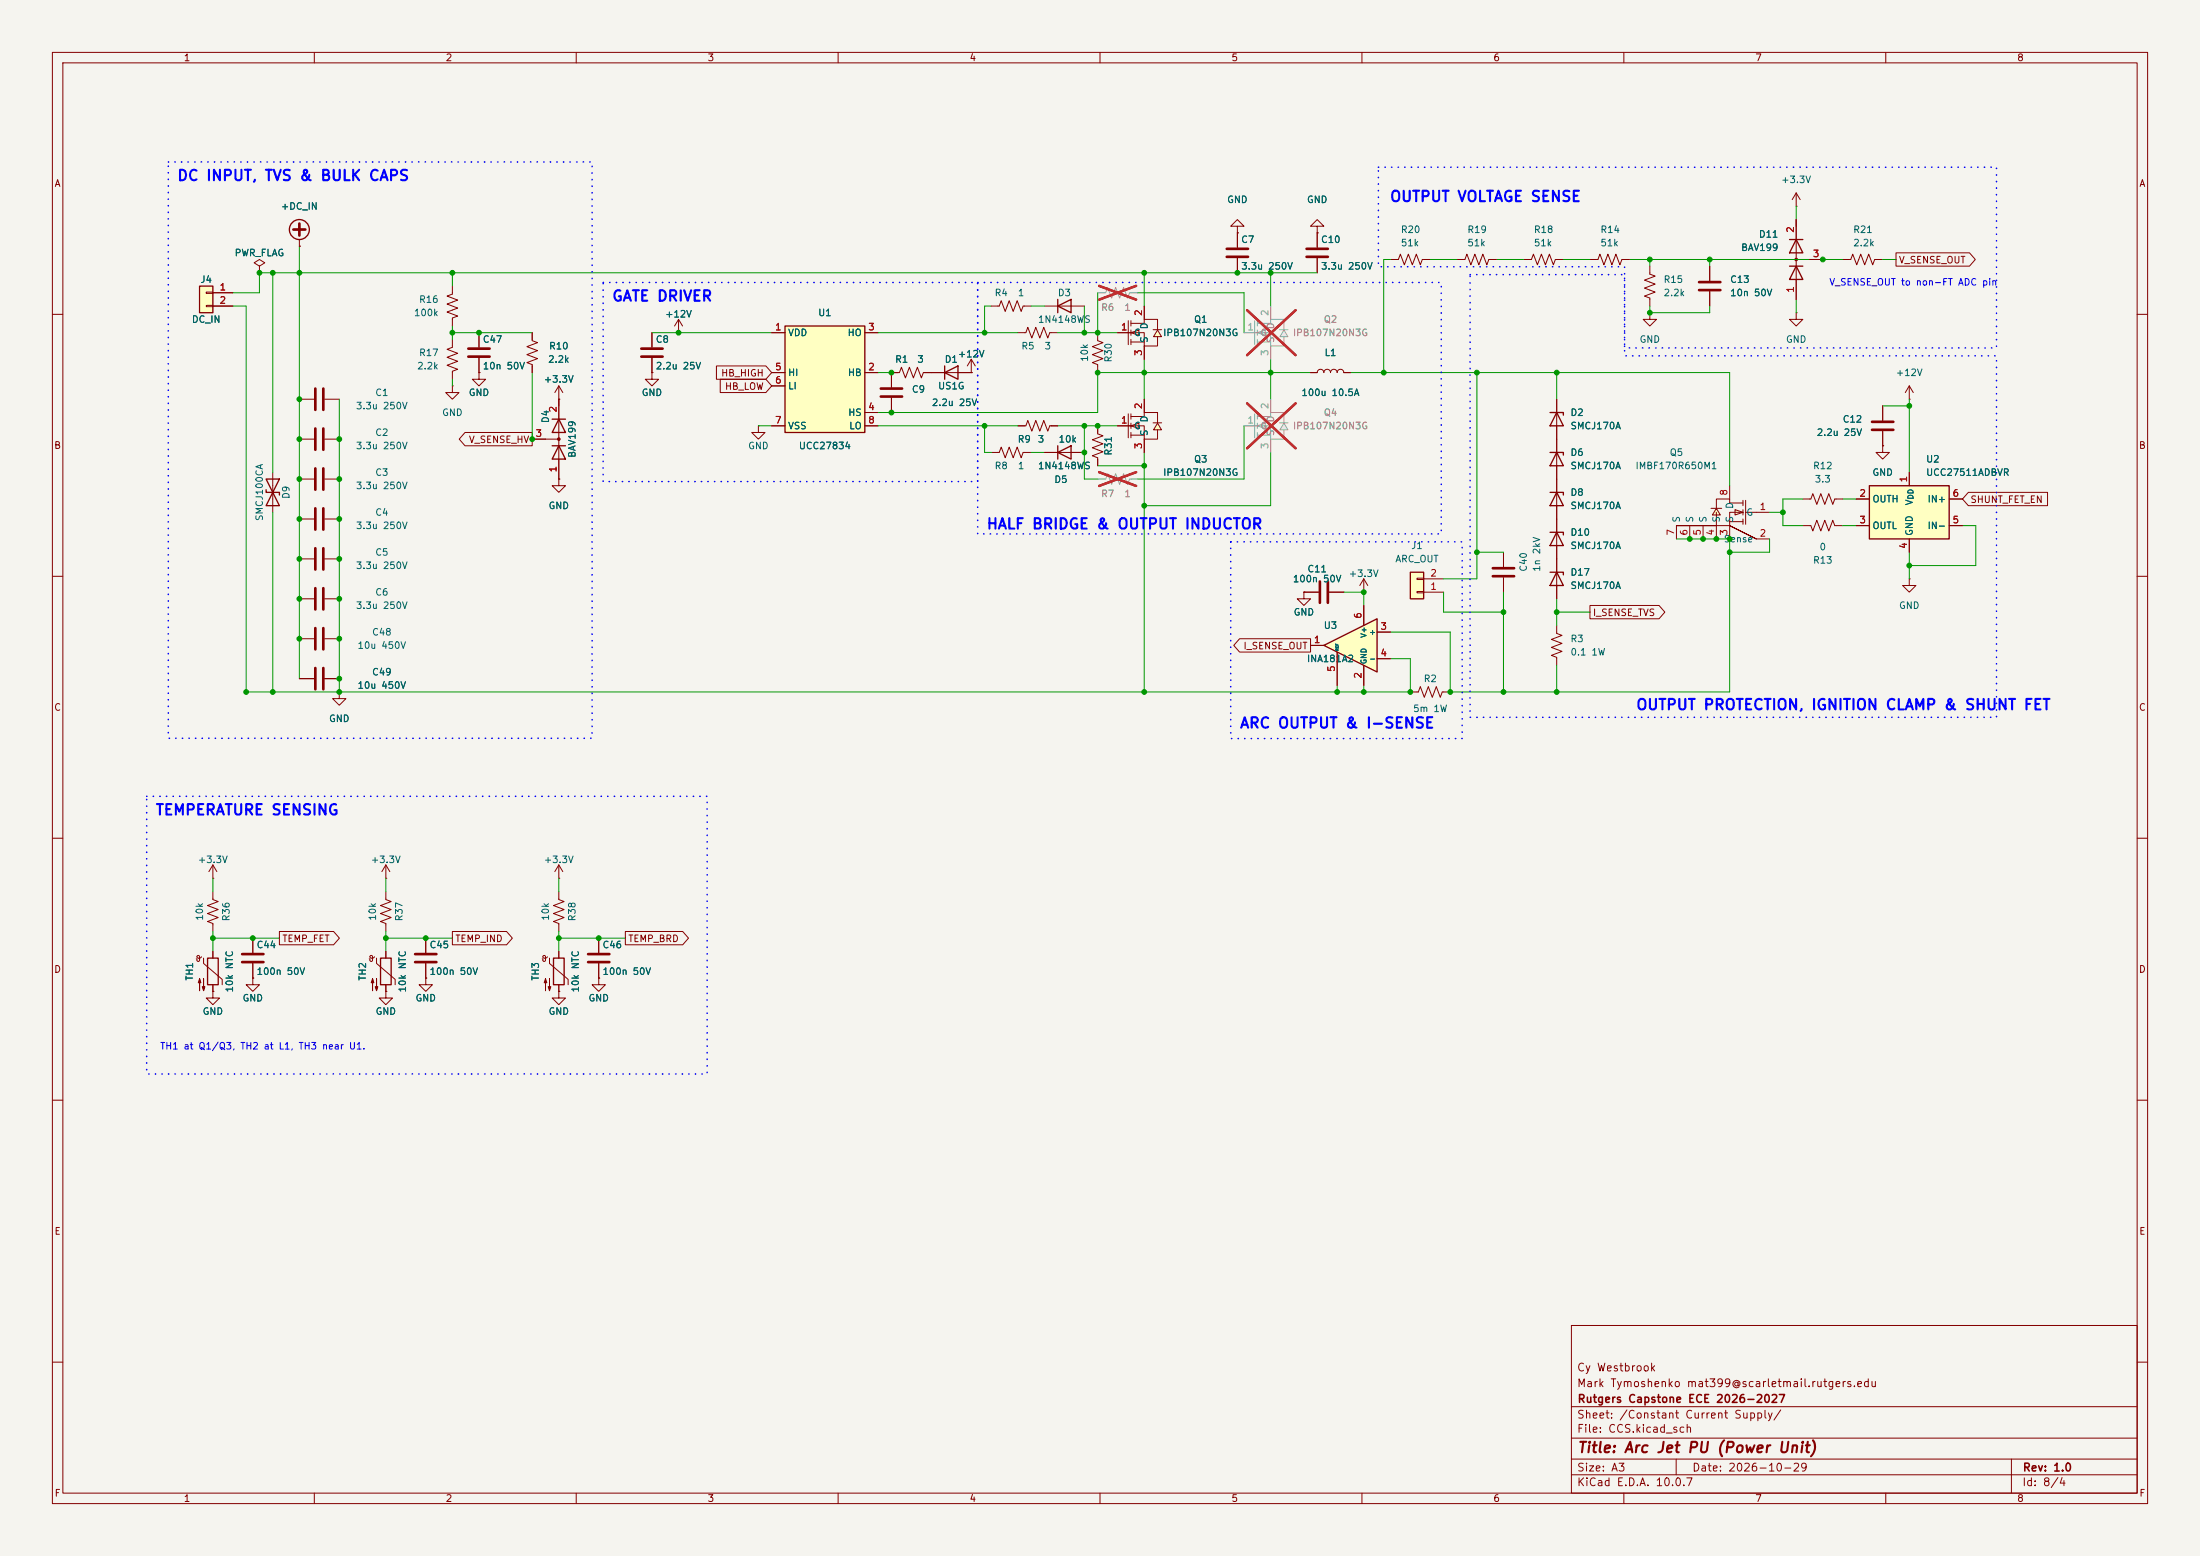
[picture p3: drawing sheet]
<svg xmlns="http://www.w3.org/2000/svg" width="420mm" height="297mm" viewBox="0 0 420 297" stroke-linecap="round" stroke-linejoin="round" font-family="sans-serif">
<path d="M0 0h420v297h-420z" fill="#f5f4ef" stroke="#f5f4ef" stroke-width=".19"/>
<g fill="none" stroke="#840000" stroke-width=".19">
<path d="M10 10h400v277h-400zM12 12h396v273h-396zM60 10v2M110 10v2M160 10v2M210 10v2M260 10v2M310 10v2M360 10v2M303.5 49.5h1.6l.3-1 .8 2 .8-2 .7 2 .8-2 .7 2 .4-1h1.5M315 59.7v1.3h-1.3l1.3 1.2 1.2-1.2h-1.2M315 59.7h.1"/>
<path d="M342.9 59.7v1.3h1.3l-1.3 1.2-1.3-1.2h1.3M342.9 59.7h.1M351.8 49.5h1.5l.4-1 .8 2 .7-2 .8 2 .7-2 .8 2 .4-1h1.5M10 60h2M170.2 71.1h1.5l.4-1 .7 2 .8-2 .8 2 .7-2 .8 2 .4-1h9.1M185.4 71.1h.1M185.4 68.6l-.7 1.3M185.4 68.6l.8 1.3M185.4 68.6v2.5M194.3 63.5h1.5l.4-1 .8 2 .7-2 .8 2 .8-2 .7 2 .4-1h1.5M408 60h2M10 110h2"/>
<path d="M408 110h2M10 160h2M408 160h2M106.7 170.2v1.5l1 .4-2 .7 2 .8-2 .8 2 .7-2 .8 1 .4v1.5M114.3 179.1v2.8M114.3 183.9v2.8M10 210h2M408 210h2M300 253h108v32h-108zM10 260h2M300 278.5h108M300 274.5h108"/>
<path d="M300 268.5h108M320 278.5v3M384 278.5v6.5M408 260h2M60 285v2M110 285v2M160 285v2M210 285v2M260 285v2M300 281.5h108M310 285v2M360 285v2"/>
</g>
<path d="M112.3 182.1h4M112.3 183.6h4" fill="none" stroke="#840000" stroke-width=".51"/>
<path d="M180.3 71.1l2.6-1.2v2.5zM180.3 69.9v2.5" fill="none" stroke="#840000" stroke-width=".25"/>
<g fill="#ffffc2">
<path d="M331.2 97.3l1.5 .5-1.5 .5z"/>
<path d="M327.7 97l.7 1.3h-1.5z"/>
</g>
<g fill="none" stroke="#840000" stroke-width=".19">
<path d="M49.5 50.8l1-.6-1-.7-1 .7 1 .6v1.3M49.5 52.1h.1M57.1 47h.1M57.1 45.7v1.3M326.6 97h2.1M327.7 97.8v2.5h-7.7h10.2l5.1 2.6-5.1-2.6v-2.5h2.5M327.7 97l.7 1.3h-1.5zM330.2 99.6h2.5M330.2 92.7v2.6M331.2 97.3l1.5 .5-1.5 .5zM332.7 96h-2.5v-.7h-2.5v2M332.7 95.5v1"/>
<path d="M332.7 97.3v1M332.7 99.1v1M333.2 97.8h4.6M333.2 95.5v4.6M320 100.3v2.6M322.6 100.3v2.6M325.1 100.3v2.6M327.7 100.3v2.6M330.2 100.3v2.6M335.3 102.9h2.5"/>
</g>
<path d="M56 43.8h2.3M57.1 42.7v2.3" fill="none" stroke="#840000" stroke-width=".51"/>
<circle cx="57.1" cy="43.8" r="1.9" fill="none" stroke="#840000" stroke-width=".25"/>
<path d="M149.9 62.2h15.2v20.4h-15.2z" fill="#ffffc2"/>
<path d="M149.9 62.2h15.2v20.4h-15.2zM105.4 85.1h2.5M105.4 80h2.5M106.7 85.1l1.2 2.5h-2.5zM106.7 80l1.2 2.6h-2.5z" fill="none" stroke="#840000" stroke-width=".25"/>
<g fill="none" stroke="#840000" stroke-width=".19">
<path d="M57.1 76.2h2.8M62 76.2h2.8M106.7 76.2v15.2M147.3 63.5h2.6M147.3 71.1h2.6M147.3 73.7h2.6M165.1 63.5h2.5M165.1 71.1h2.5M165.1 78.7h2.5M101.6 83.8h5.1M106.7 91.4v1.3h1.2l-1.2 1.3-1.3-1.3h1.3M106.7 91.4h.1"/>
<path d="M144.8 81.3v1.3h1.2l-1.2 1.2-1.3-1.2h1.3M144.8 81.3h.1M147.3 81.3h2.6M165.1 81.3h2.5M194.3 81.3h1.5l.4-1 .8 2 .7-2 .8 2 .8-2 .7 2 .4-1h1.5M57.1 114.3h2.8M62 114.3h2.8M248.9 113h2.8M253.7 113h2.8M64.8 132.1v1.3h1.2l-1.2 1.2-1.3-1.2h1.3M64.8 132.1h.1M114.3 186.7v1.3h1.3l-1.3 1.2-1.3-1.2h1.3"/>
<path d="M114.3 186.7h.1"/>
</g>
<path d="M60.2 74.2v4M61.7 74.2v4M60.2 112.3v4M61.7 112.3v4M252 111v4.1M253.5 111v4.1" fill="none" stroke="#840000" stroke-width=".51"/>
<circle cx="106.7" cy="83.8" r=".25" fill="#840000" stroke="#840000" stroke-width=".19"/>
<path d="M38.1 54.6h2.5v5.1h-2.5z" fill="#ffffc2"/>
<path d="M38.1 54.6h2.5v5.1h-2.5zM201.9 58.4l2.6-1.2v2.5zM201.9 57.2v2.5M341.6 50.8h2.6M341.6 45.7h2.6M342.9 50.8l1.3 2.5h-2.6zM342.9 45.7l1.3 2.6h-2.6zM50.8 91.4l2.5 5.1h-2.5l2.5-5.1zM50.8 93.5v.5h2.5v.5M39.6 182.9h2.1v5.1h-2.1z" fill="none" stroke="#840000" stroke-width=".25"/>
<g fill="none" stroke="#840000" stroke-width=".19">
<path d="M39.4 55.8h1.2v.2h-1.2zM39.4 58.3h1.2v.2h-1.2zM40.6 55.9h3.8M40.6 58.4h3.8M86.4 54.6v1.5l-1.1 .4 2.1 .8-2.1 .7 2.1 .8-2.1 .8 2.1 .7-1 .4v1.5M189.2 58.4h1.6l.3-1 .8 2 .8-2 .7 2 .8-2 .7 2 .4-1h1.5M199.4 58.4h7.6M342.9 41.9v15.3M342.9 49.5h5.1M86.4 64.8v1.5l-1.1 .4 2.1 .7-2.1 .8 2.1 .8-2.1 .7 2.1 .8-1 .4v1.5M86.4 73.7v1.2h1.2l-1.2 1.3-1.3-1.3h1.3M86.4 73.7h.1"/>
<path d="M91.4 71.1v1.3h1.3l-1.3 1.3-1.2-1.3h1.2M91.4 71.1h.1M91.4 63.5v2.8M91.4 68.3v2.8M101.6 63.5v1.5l1 .4-2 .8 2 .7-2 .8 2 .8-2 .7 1 .4v1.5M106.7 76.2h.1M106.7 73.7l-.8 1.2M106.7 73.7l.7 1.2M106.7 73.7v2.5M124.5 71.1v1.3h1.2l-1.2 1.3-1.3-1.3h1.3M124.5 71.1h.1M124.5 63.5v2.8"/>
<path d="M124.5 68.3v2.8M129.5 63.5h.1M129.5 61l-.7 1.2M129.5 61l.8 1.2M129.5 61v2.5M52.1 90.2v7.6M57.1 99.1h2.8M57.1 91.4h2.8M57.1 83.8h2.8M62 99.1h2.8M62 91.4h2.8M62 83.8h2.8"/>
<path d="M57.1 106.7h2.8M62 106.7h2.8M260.3 113h.1M260.3 110.5l-.7 1.3M260.3 110.5l.8 1.3M260.3 110.5v2.5M269.2 132.1h1.6l.3-1 .8 2 .8-2 .7 2 .8-2 .8 2 .3-1h1.6M38.5 182.6l-.3 .2-.3 .1-.3-.1v-.3l.3-.1 .2 .2v.7l-.2 .2-.2-.1-.2-.4M38.9 182.9v1l3.5 3v1.1M40.6 189.2v1.3h1.3l-1.3 1.3-1.2-1.3h1.2M40.6 189.2h.1M40.6 181.6v1.3"/>
<path d="M40.6 188v1.2"/>
</g>
<path d="M89.4 66.5h4.1M89.4 68.1h4.1M122.4 66.5h4.1M122.4 68.1h4.1M60.2 81.8v4.1M60.2 89.4v4.1M60.2 97v4.1M61.7 81.8v4.1M61.7 89.4v4.1M61.7 97v4.1M60.2 104.6v4.1M61.7 104.6v4.1" fill="none" stroke="#840000" stroke-width=".51"/>
<g fill="#840000" stroke="#840000" stroke-width=".19">
<path d="M38.1 186.8l.3 .8h-.6l.3-.8v2.3z"/>
<path d="M38.9 186.8v2.3l-.3-.8h.5l-.2 .8z"/>
<circle cx="342.9" cy="49.5" r=".25"/>
</g>
<path d="M252.7 123.2l10.2-5.1v10.2z" fill="#ffffc2"/>
<path d="M252.7 123.2l10.2-5.1v10.2z" fill="none" stroke="#840000" stroke-width=".25"/>
<g fill="none" stroke="#840000" stroke-width=".19">
<path d="M342.9 39.4h.1M342.9 36.8l-.8 1.3M342.9 36.8l.8 1.3M342.9 36.8v2.6M260.3 115.6v3.8M250.2 123.2h2.5M255.3 124.5v6.3M260.3 127v3.8M262.9 120.7h2.5M262.9 125.7h2.5M40.6 167.6h.1M40.6 170.2v1.5l1.1 .4-2.1 .7 2.1 .8-2.1 .8 2.1 .7-2.1 .8 1 .4v1.5"/>
<path d="M40.6 165.1l-.7 1.3M40.6 165.1l.8 1.3M40.6 165.1v2.5M73.7 167.6h.1M73.7 165.1l-.8 1.3M73.7 165.1l.7 1.3M73.7 165.1v2.5M73.7 189.2v1.3h1.2l-1.2 1.3-1.3-1.3h1.3M73.7 189.2h.1"/>
</g>
<path d="M269.2 109.2h2.6v5.1h-2.6z" fill="#ffffc2"/>
<g fill="none" stroke="#840000" stroke-width=".25">
<path d="M295.9 78.7h2.5v.5M297.2 78.7l1.2 2.6h-2.5zM201.9 86.4l2.6-1.3v2.5zM201.9 85.1v2.5M295.9 86.4h2.5v.5M295.9 94h2.5v.5M297.2 86.4l1.2 2.5h-2.5zM297.2 94l1.2 2.5h-2.5zM269.2 109.2h2.6v5.1h-2.6zM295.9 101.6h2.5v.5M295.9 109.2h2.5v.5M297.2 101.6l1.2 2.5h-2.5z"/>
<path d="M297.2 109.2l1.2 2.6h-2.5zM72.6 182.9h2.1v5.1h-2.1zM105.7 182.9h2v5.1h-2z"/>
</g>
<g fill="none" stroke="#840000" stroke-width=".19">
<path d="M251.5 44.5v2.7M251.5 49.3v2.8M170.2 71.1v2.8M170.2 75.9v2.8M209.5 63.5v1.5l1.1 .4-2.1 .8 2.1 .7-2.1 .8 2.1 .8-2.1 .7 1 .4v1.5M297.2 76.2v38.1M359.4 77.5v2.8M364.5 76.2h.1M364.5 73.7l-.8 1.2M364.5 73.7l.8 1.2M364.5 73.7v2.5M189.2 86.4h1.6l.3-1.1 .8 2.1 .8-2.1 .7 2.1 .8-2.1 .7 2.1 .4-1h1.5"/>
<path d="M199.4 86.4h7.6M209.5 81.3v1.5l1.1 .4-2.1 .7 2.1 .8-2.1 .8 2.1 .7-2.1 .8 1 .4v1.5M344.2 95.3h1.5l.4-1.1 .7 2.1 .8-2.1 .8 2.1 .7-2.1 .8 2.1 .4-1h1.5M359.4 85.1v1.3h1.3l-1.3 1.2-1.3-1.2h1.3M359.4 85.1h.1M359.4 82.3v2.8M248.9 113v1.3h1.3l-1.3 1.3-1.3-1.3h1.3M248.9 113h.1M270.5 112.9h1.3v.3h-1.3zM270.5 110.4h1.3v.2h-1.3zM271.8 113h3.8M271.8 110.5h3.8"/>
<path d="M287 105.4v2.8M287 110.2v2.8M297.2 119.4v1.5l1 .4-2 .7 2 .8-2 .8 2 .7-2 .8 1 .4v1.5M344.2 100.3h1.5l.4 1 .7-2 .8 2 .8-2 .7 2 .8-2 .4 1h1.5M364.5 110.5v1.3h1.3l-1.3 1.2-1.3-1.2h1.3M364.5 110.5h.1M57.1 121.9h2.8M57.1 129.5h2.8M62 121.9h2.8M62 129.5h2.8M48.3 179.1v2.8M73.7 170.2v1.5l1 .4-2.1 .7 2.1 .8-2.1 .8 2.1 .7-2.1 .8 1.1 .4v1.5"/>
<path d="M81.3 179.1v2.8M106.7 167.6h.1M106.7 165.1v2.5M106.7 165.1l-.8 1.3M106.7 165.1l.7 1.3M48.3 186.7v1.3h1.2l-1.2 1.2-1.3-1.2h1.3M48.3 186.7h.1M48.3 183.9v2.8M70.5 183l.1 .3M71.5 182.6l-.3 .3h-.4l-.2-.3 .1-.2 .4 .1v.8l-.3 .2-.2-.2M71.9 182.9v1l3.5 3v1.1M73.7 181.6v1.3"/>
<path d="M73.7 188v1.2M81.3 186.7v1.3h1.2l-1.2 1.2-1.3-1.2h1.3M81.3 186.7h.1M81.3 183.9v2.8M103.6 182.6l.2-.2 .3 .1v.9l-.4 .1-.2-.5M103.6 182.6l.1 .2 .3 .1 .5-.3M104.9 182.9v1l3.6 3v1.1M106.7 189.2v1.3h1.2l-1.2 1.3-1.3-1.3h1.3M106.7 189.2h.1M106.7 181.6v1.3M106.7 188v1.2"/>
</g>
<g fill="none" stroke="#840000" stroke-width=".51">
<path d="M249.4 47.5h4.1M249.4 49h4.1M168.1 74.2h4.1M168.1 75.7h4.1M357.4 80.5h4M357.4 82h4M60.2 119.9v4.1M61.7 119.9v4.1M285 108.5h4.1M285 110h4.1M60.2 127.5v4.1M61.7 127.5v4.1"/>
<path d="M46.2 182.1h4.1M46.2 183.6h4.1M79.2 182.1h4.1M79.2 183.6h4.1"/>
</g>
<g fill="#840000" stroke="#840000" stroke-width=".19">
<path d="M71.1 186.8l.3 .8h-.5l.2-.8v2.3z"/>
<path d="M71.9 186.8v2.3l-.3-.8h.5l-.2 .8z"/>
<path d="M104.1 186.8l.3 .8h-.5l.2-.8v2.3z"/>
<path d="M104.9 186.8v2.3l-.3-.8h.6l-.3 .8z"/>
</g>
<path d="M356.9 92.7h15.2v10.2h-15.2z" fill="#ffffc2"/>
<path d="M356.9 92.7h15.2v10.2h-15.2z" fill="none" stroke="#840000" stroke-width=".25"/>
<path d="M250.2 71.1h1.3a.64 .64 0 0 1 .6-.6 .64 .64 0 0 1 .6 .6 .64 .64 0 0 1 .7-.6 .64 .64 0 0 1 .6 .6 .64 .64 0 0 1 .6-.6 .64 .64 0 0 1 .7 .6 .64 .64 0 0 1 .6-.6 .64 .64 0 0 1 .6 .6h1.3M354.3 95.3h2.6M364.5 90.2v2.5M372.1 95.3h2.5M354.3 100.3h2.6M364.5 102.9v2.5M372.1 100.3h2.5" fill="none" stroke="#840000" stroke-width=".19"/>
<g fill="#ebeae8">
<path d="M240 63.5l1.5-.5v1z"/>
<path d="M245.1 63l.8 1.3h-1.5z"/>
</g>
<g fill="none" stroke="#9c9b98" stroke-width=".19">
<path d="M242.6 58.4v2.6M237.5 63.5h2.5M239.5 61.2v4.6M240 61.7h2.6v-.7h2.5v2M240 63.5l1.5-.5v1zM240 63.5h2.6v2.5h2.5v-1.7M240 61.2v1M240 63v1M240 64.8v1M240 65.3h2.6M242.6 66v2.6M244.3 62.9h1.6"/>
<path d="M245.1 63l.8 1.3h-1.5z"/>
</g>
<path d="M238.1 59.2l9.2 8.6M247.3 59.2l-9.2 8.6" fill="none" stroke="#e12e31" stroke-width=".46"/>
<g fill="#ebeae8">
<path d="M240 81.3l1.5-.5v1z"/>
<path d="M245.1 80.8l.8 1.2h-1.5z"/>
</g>
<g fill="none" stroke="#9c9b98" stroke-width=".19">
<path d="M239.5 79v4.6M240 79.5h2.6v-.8h2.5v2.1M240 79v1M242.6 76.2v2.5M237.5 81.3h2.5M240 81.3l1.5-.5v1zM240 81.3h2.6v2.5h2.5v-1.8M240 80.8v1M240 82.6v1M240 83.1h2.6M242.6 83.8v2.6M244.3 80.7h1.6"/>
<path d="M245.1 80.8l.8 1.2h-1.5z"/>
</g>
<path d="M238.1 77l9.2 8.6M247.3 77l-9.2 8.6" fill="none" stroke="#e12e31" stroke-width=".46"/>
<g fill="#ffffc2">
<path d="M215.9 63.5l1.5-.5v1z"/>
<path d="M221 63l.7 1.3h-1.5z"/>
</g>
<g fill="none" stroke="#840000" stroke-width=".19">
<path d="M218.4 58.4v2.6M213.4 63.5h2.5M215.4 61.2v4.6M215.9 61.7h2.5v-.7h2.6v2M215.9 63.5l1.5-.5v1zM215.9 63.5h2.5v2.5h2.6v-1.7M215.9 61.2v1M215.9 63v1M215.9 64.8v1M215.9 65.3h2.5M218.4 66v2.6M220.1 62.9h1.7"/>
<path d="M221 63l.7 1.3h-1.5z"/>
</g>
<g fill="#ffffc2">
<path d="M215.9 81.3l1.5-.5v1z"/>
<path d="M221 80.8l.7 1.2h-1.5z"/>
</g>
<g fill="none" stroke="#840000" stroke-width=".19">
<path d="M40.6 55.9h3.8M40.6 58.4h3.8M49.5 52.1h.1M57.1 47h.1M218.4 58.4v2.6M236.2 43.2h1.3l-1.3-1.3-1.3 1.3h1.3v1.3M236.2 44.5h.1M236.2 44.5v2.7M236.2 49.3v2.8M251.5 43.2h1.2l-1.2-1.3-1.3 1.3h1.3v1.3M251.5 44.5h.1M251.5 44.5v2.7"/>
<path d="M251.5 49.3v2.8M265.4 49.5h1.6l.3-1 .8 2 .8-2 .7 2 .8-2 .7 2 .4-1h1.5M278.1 49.5h1.6l.3-1 .8 2 .8-2 .7 2 .8-2 .7 2 .4-1h1.5M290.8 49.5h1.6l.3-1 .8 2 .8-2 .7 2 .8-2 .7 2 .4-1h1.5M315 50.8v1.5l1 .4-2.1 .8 2.1 .7-2.1 .8 2.1 .8-2.1 .7 1.1 .4v1.5M326.4 50.8v2.8M326.4 55.6v2.8M342.9 41.9v3.8M342.9 53.3v3.9M345.4 49.5h2.6M361.9 48.3h14.1l1.1 1.2-1.1 1.3h-14.1zM91.4 71.1h.1"/>
<path d="M91.4 63.5v2.8M91.4 68.3v2.8M101.6 63.5v1.3M101.6 69.9v1.2M106.7 76.2h.1M106.7 76.2v3.8M124.5 71.1h.1M124.5 63.5v2.8M124.5 68.3v2.8M129.5 63.5h.1M136.8 69.8h9.4l1.1 1.3-1.1 1.3h-9.4zM137.5 72.4h8.7l1.1 1.3-1.1 1.2h-8.7z"/>
<path d="M147.3 71.1h2.6M147.3 63.5h2.6M147.3 73.7h2.6M165.1 71.1h2.5M165.1 63.5h2.5M165.1 78.7h2.5M170.2 75.9v2.8M171.4 71.1h-1.2v2.8M176.5 71.1h3.8M182.9 71.1h2.5M185.4 71.1h.1M213.4 63.5h2.5"/>
<path d="M215.4 79v4.6M215.9 79.5h2.5v-.8h2.6v2.1M215.9 79v1M218.4 66v2.6M218.4 76.2v2.5M250.2 71.1h1.3M256.5 71.1h1.3M297.2 76.2v2.5M359.4 77.5v2.8M88.8 82.5h12.8v2.6h-12.8l-1.1-1.3zM101.6 83.8h2.5M106.7 91.4h.1"/>
<path d="M106.7 87.6v3.8M147.3 81.3h2.6M165.1 81.3h2.5M194.3 81.3h1.3M199.4 86.4h2.5M200.7 81.3h1.2M204.5 86.4h2.5M209.5 81.3v1.3M209.5 87.6v1.3M213.4 81.3h2.5M215.9 81.3l1.5-.5v1zM215.9 81.3h2.5v2.5h2.6v-1.8"/>
<path d="M215.9 80.8v1M215.9 82.6v1M215.9 83.1h2.5M218.4 83.8v2.6M220.1 80.7h1.7M221 80.8l.7 1.2h-1.5zM297.2 81.3v5.1M297.2 88.9v5.1M297.2 96.5v5.1M354.3 95.3h2.6M359.4 85.1h.1M359.4 82.3v2.8"/>
<path d="M364.5 90.2v2.5M372.1 95.3h2.5M375.8 94h15.1v2.5h-15.1l-1.2-1.2zM248.9 113h.1M248.9 113h2.8M253.7 113h2.8M260.3 115.6v3.8M297.2 104.1v5.1M297.2 111.8v2.5M303.5 115.6h13.2l1.1 1.2-1.1 1.3h-13.2zM354.3 100.3h2.6M364.5 102.9v2.5"/>
<path d="M372.1 100.3h2.5M57.1 129.5h2.8M62 129.5h2.8M64.8 132.1h.1M236.6 121.9h13.6v2.6h-13.6l-1.1-1.3zM250.2 123.2h2.5M255.3 124.5v6.3M260.3 127v3.8M262.9 120.7h2.5M262.9 125.7h2.5M48.3 179.1v2.8M53.3 177.8h10.4l1.1 1.3-1.1 1.2h-10.4z"/>
<path d="M81.3 179.1v2.8M86.4 177.8h10.3l1.1 1.3-1.1 1.2h-10.3zM114.3 179.1v2.8M119.4 177.8h10.9l1.1 1.3-1.1 1.2h-10.9zM40.6 189.2h.1M40.6 181.6v1.3M40.6 188v1.2M48.3 186.7h.1M48.3 183.9v2.8M73.7 189.2h.1M73.7 181.6v1.3M73.7 188v1.2"/>
<path d="M81.3 186.7h.1M81.3 183.9v2.8M106.7 189.2h.1M106.7 181.6v1.3M106.7 188v1.2M114.3 186.7h.1M114.3 183.9v2.8"/>
</g>
<path d="M209.5 55.9h1.6l.4-1 .7 2 .8-2 .7 2 .8-2 .8 2 .3-1h1.6M242.6 58.4v2.6M237.5 63.5h2.5M242.6 66v2.6M242.6 76.2v2.5M209.5 91.4h1.6l.4-1 .7 2.1 .8-2.1 .7 2.1 .8-2.1 .8 2.1 .3-1.1h1.6M237.5 81.3h2.5M242.6 83.8v2.6" fill="none" stroke="#9c9b98" stroke-width=".19"/>
<path d="M209.8 54.6l7.1 2.6M216.9 54.6l-7.1 2.6M238.1 59.2l9.2 8.6M247.3 59.2l-9.2 8.6M238.1 77l9.2 8.6M247.3 77l-9.2 8.6M209.8 90.1l7.1 2.7M216.9 90.1l-7.1 2.7" fill="none" stroke="#e12e31" stroke-width=".46"/>
<path d="M234.2 47.5h4.1M234.2 49h4.1M324.4 53.8h4M324.4 55.4h4" fill="none" stroke="#840000" stroke-width=".51"/>
<g fill="none" stroke="#009600" stroke-width=".19">
<path d="M342.9 39.4v2.5M44.4 58.4h2.6v73.7h222.2v-6.4h-3.8M52.1 52.1v38.1M57.1 47v82.5M86.4 52.1v2.5M189.2 58.4h-1.2v5.1M196.8 58.4h2.6M207 58.4v5.1M209.5 55.9v7.6M217.2 55.9h20.3v7.6M218.4 52.1v6.3M242.6 52.1v6.3"/>
<path d="M251.5 52.1h-202v3.8h-5.1M265.4 49.5h-1.2v21.6M273 49.5h5.1M285.7 49.5h5.1M298.4 49.5h5.1M311.1 49.5h40.7M315 58.4v1.3h11.4v-1.3M315 49.5v1.3M326.4 49.5v1.3M342.9 57.2v2.5M359.4 49.5h2.5M64.8 76.2v55.9"/>
<path d="M86.4 63.5h15.2M86.4 62.2v2.6M86.4 72.4v1.3M101.6 71.1v12.7M124.5 63.5h22.8M167.6 63.5h26.7M167.6 71.1h2.6M201.9 63.5h11.5M218.4 68.6v7.6M242.6 68.6v7.6M250.2 71.1h-40.7v7.6h-41.9M257.8 71.1h72.4v21.6"/>
<path d="M281.9 71.1v39.4h-6.3M297.2 71.1v5.1M359.4 77.5h5.1M364.5 76.2v14M52.1 97.8v34.3M144.8 81.3h2.5M167.6 81.3h26.7M188 81.3v5.1h1.2M196.8 86.4h2.6M201.9 81.3h11.5M207 81.3v10.1h2.5M209.5 88.9h8.9"/>
<path d="M218.4 86.4v45.7M237.5 81.3v10.1h-20.3M242.6 86.4v10.1h-24.2M337.8 97.8h2.6M344.2 95.3h-3.8v5h3.8M351.8 95.3h2.5M256.5 113h3.8v2.6M275.6 113v3.8h11.4M281.9 105.4h5.1M287 113v19.1M297.2 116.8h6.3M297.2 114.3v5.1"/>
<path d="M320 102.9h10.2v29.2h-53.3v-11.4h-11.5M337.8 102.9v2.5h-7.6M351.8 100.3h2.5M364.5 105.4v5.1M374.6 100.3h2.6v7.7h-12.7M255.3 130.8v1.3M260.3 130.8v1.3M297.2 127v5.1M40.6 179.1h12.7M40.6 167.6v2.6M40.6 177.8v3.8M73.7 179.1h12.7"/>
<path d="M73.7 167.6v2.6M73.7 177.8v3.8M106.7 167.6v2.6M106.7 177.8v3.8M106.7 179.1h12.7"/>
</g>
<path d="M32.1 30.9h80.9v110h-80.9v-110M263.1 31.9h118v34.5h-71v-15.5h-47v-19M115.1 53.9h71.5v38h-71.5v-38M186.6 53.9h88.5v48h-88.5v-48M280.6 52.4h29.5v15.5h71v69h-100.5v-84.5M234.9 103.4h44.2v37.6h-44.2v-37.6M28 152h107v53h-107v-53" fill="none" stroke="#00f" stroke-width=".3" stroke-dasharray=".1 1.2"/>
<g fill="#009600" stroke="#009600" stroke-width=".19">
<circle cx="86.4" cy="63.5" r=".46"/>
<circle cx="49.5" cy="52.1" r=".46"/>
<circle cx="57.1" cy="52.1" r=".46"/>
<circle cx="52.1" cy="52.1" r=".46"/>
<circle cx="57.1" cy="76.2" r=".46"/>
<circle cx="73.7" cy="179.1" r=".46"/>
<circle cx="40.6" cy="179.1" r=".46"/>
<circle cx="48.3" cy="179.1" r=".46"/>
<circle cx="188" cy="81.3" r=".46"/>
<circle cx="170.2" cy="78.7" r=".46"/>
<circle cx="188" cy="63.5" r=".46"/>
<circle cx="209.5" cy="81.3" r=".46"/>
<circle cx="207" cy="81.3" r=".46"/>
<circle cx="207" cy="63.5" r=".46"/>
<circle cx="170.2" cy="71.1" r=".46"/>
<circle cx="57.1" cy="106.7" r=".46"/>
<circle cx="64.8" cy="106.7" r=".46"/>
<circle cx="57.1" cy="99.1" r=".46"/>
<circle cx="64.8" cy="99.1" r=".46"/>
<circle cx="64.8" cy="114.3" r=".46"/>
<circle cx="57.1" cy="114.3" r=".46"/>
<circle cx="57.1" cy="83.8" r=".46"/>
<circle cx="57.1" cy="91.4" r=".46"/>
<circle cx="64.8" cy="83.8" r=".46"/>
<circle cx="64.8" cy="91.4" r=".46"/>
<circle cx="64.8" cy="132.1" r=".46"/>
<circle cx="52.1" cy="132.1" r=".46"/>
<circle cx="47" cy="132.1" r=".46"/>
<circle cx="57.1" cy="121.9" r=".46"/>
<circle cx="64.8" cy="129.5" r=".46"/>
<circle cx="64.8" cy="121.9" r=".46"/>
<circle cx="129.5" cy="63.5" r=".46"/>
<circle cx="86.4" cy="52.1" r=".46"/>
<circle cx="91.4" cy="63.5" r=".46"/>
<circle cx="101.6" cy="83.8" r=".46"/>
<circle cx="81.3" cy="179.1" r=".46"/>
<circle cx="114.3" cy="179.1" r=".46"/>
<circle cx="106.7" cy="179.1" r=".46"/>
<circle cx="218.4" cy="88.9" r=".46"/>
<circle cx="218.4" cy="96.5" r=".46"/>
<circle cx="207" cy="86.4" r=".46"/>
<circle cx="218.4" cy="132.1" r=".46"/>
<circle cx="255.3" cy="132.1" r=".46"/>
<circle cx="276.9" cy="132.1" r=".46"/>
<circle cx="260.3" cy="132.1" r=".46"/>
<circle cx="269.2" cy="132.1" r=".46"/>
<circle cx="260.3" cy="113" r=".46"/>
<circle cx="297.2" cy="132.1" r=".46"/>
<circle cx="287" cy="132.1" r=".46"/>
<circle cx="287" cy="116.8" r=".46"/>
<circle cx="281.9" cy="71.1" r=".46"/>
<circle cx="281.9" cy="105.4" r=".46"/>
<circle cx="297.2" cy="116.8" r=".46"/>
<circle cx="340.4" cy="97.8" r=".46"/>
<circle cx="330.2" cy="105.4" r=".46"/>
<circle cx="325.1" cy="102.9" r=".46"/>
<circle cx="322.6" cy="102.9" r=".46"/>
<circle cx="364.5" cy="108" r=".46"/>
<circle cx="327.7" cy="102.9" r=".46"/>
<circle cx="330.2" cy="102.9" r=".46"/>
<circle cx="364.5" cy="77.5" r=".46"/>
<circle cx="242.6" cy="71.1" r=".46"/>
<circle cx="218.4" cy="52.1" r=".46"/>
<circle cx="218.4" cy="71.1" r=".46"/>
<circle cx="209.5" cy="71.1" r=".46"/>
<circle cx="209.5" cy="63.5" r=".46"/>
<circle cx="236.2" cy="52.1" r=".46"/>
<circle cx="242.6" cy="52.1" r=".46"/>
<circle cx="315" cy="49.5" r=".46"/>
<circle cx="326.4" cy="49.5" r=".46"/>
<circle cx="297.2" cy="71.1" r=".46"/>
<circle cx="348" cy="49.5" r=".46"/>
<circle cx="264.2" cy="71.1" r=".46"/>
<circle cx="315" cy="59.7" r=".46"/>
</g>
<g font-size="2" fill="#00f">
<text x="33.7" y="35">DC INPUT, TVS &amp; BULK CAPS</text>
<text x="265.2" y="39">OUTPUT VOLTAGE SENSE</text>
<text x="116.7" y="58">GATE DRIVER</text>
<text x="188.2" y="101.5">HALF BRIDGE &amp; OUTPUT INDUCTOR</text>
<text x="312.2" y="136">OUTPUT PROTECTION, IGNITION CLAMP &amp; SHUNT FET</text>
<text x="236.6" y="139.5">ARC OUTPUT &amp; I-SENSE</text>
<text x="29.6" y="156.1">TEMPERATURE SENSING</text>
</g>
<text font-size="2" fill="#840000" x="301" y="277.8">Title: Arc Jet PU (Power Unit)</text>
<g font-size="1.5" fill="#840000">
<text x="300.9" y="262.1">Cy Westbrook</text>
<text x="300.9" y="265.1">Mark Tymoshenko mat399@scarletmail.rutgers.edu</text>
<text x="301" y="268.1">Rutgers Capstone ECE 2026-2027</text>
<text x="300.9" y="273.8">File: CCS.kicad_sch</text>
<text x="300.9" y="271.1">Sheet: /Constant Current Supply/</text>
<text x="300.9" y="281.2">Size: A3</text>
<text x="322.9" y="281.2">Date: 2026-10-29</text>
<text x="386" y="281.2">Rev: 1.0</text>
<text x="300.9" y="284">KiCad E.D.A. 10.0.7</text>
<text x="385.9" y="284">Id: 8/4</text>
</g>
<g font-size="1.3" fill="#840000">
<text x="35" y="12">1</text>
<text x="85" y="12">2</text>
<text x="135" y="12">3</text>
<text x="185" y="12">4</text>
<text x="235" y="12">5</text>
<text x="285" y="12">6</text>
<text x="335" y="12">7</text>
<text x="385" y="12">8</text>
<text x="10.3" y="36">A</text>
<text x="408.3" y="36">A</text>
<text x="362.4" y="50.6">V_SENSE_OUT</text>
<text x="137.6" y="72.2">HB_HIGH</text>
<text x="138.3" y="74.7">HB_LOW</text>
<text x="10.2" y="86">B</text>
<text x="89.4" y="84.9">V_SENSE_HV</text>
<text x="408.2" y="86">B</text>
<text x="376.1" y="96.3">SHUNT_FET_EN</text>
<text x="304" y="117.9">I_SENSE_TVS</text>
<text x="237.3" y="124.2">I_SENSE_OUT</text>
<text x="10.2" y="136">C</text>
<text x="408.2" y="136">C</text>
<text x="10.2" y="186">D</text>
<text x="53.8" y="180.1">TEMP_FET</text>
<text x="86.8" y="180.1">TEMP_IND</text>
<text x="119.8" y="180.1">TEMP_BRD</text>
<text x="408.2" y="186">D</text>
<text x="10.3" y="236">E</text>
<text x="408.3" y="236">E</text>
<text x="10.3" y="286">F</text>
<text x="35" y="287">1</text>
<text x="85" y="287">2</text>
<text x="135" y="287">3</text>
<text x="185" y="287">4</text>
<text x="235" y="287">5</text>
<text x="285" y="287">6</text>
<text x="335" y="287">7</text>
<text x="385" y="287">8</text>
<text x="408.3" y="286">F</text>
</g>
<g font-size="1.3" fill="#006464">
<text x="339.9" y="35.3">+3.3V</text>
<text x="53.5" y="40.3">+DC_IN</text>
<text x="234.2" y="39.1">GND</text>
<text x="249.4" y="39.1">GND</text>
<text x="236.8" y="46.7">C7</text>
<text x="252.1" y="46.7">C10</text>
<text x="267.3" y="44.8">R20</text>
<text x="267.3" y="47.3">51k</text>
<text x="280" y="44.8">R19</text>
<text x="280" y="47.3">51k</text>
<text x="292.7" y="44.8">R18</text>
<text x="292.7" y="47.3">51k</text>
<text x="305.4" y="44.8">R14</text>
<text x="305.4" y="47.3">51k</text>
<text x="335.7" y="45.7">D11</text>
<text x="353.7" y="44.8">R21</text>
<text x="353.7" y="47.3">2.2k</text>
<text x="44.7" y="49.2">PWR_FLAG</text>
<text x="236.8" y="51.8">3.3u 250V</text>
<text x="252.1" y="51.8">3.3u 250V</text>
<text x="332.3" y="48.2">BAV199</text>
<text x="38.2" y="54.3">J4</text>
<text x="79.9" y="58.1">R16</text>
<text x="189.8" y="56.8">R4</text>
<text x="194.2" y="56.8">1</text>
<text x="201.8" y="56.8">D3</text>
<text x="317.5" y="54.3">R15</text>
<text x="317.5" y="56.8">2.2k</text>
<text x="330.2" y="54.3">C13</text>
<text x="330.2" y="56.8">10n 50V</text>
<text x="36.5" y="61.9">DC_IN</text>
<text x="78.9" y="60.7">100k</text>
<text x="92.1" y="65.7">C47</text>
<text x="125.1" y="65.7">C8</text>
<text x="126.9" y="60.9">+12V</text>
<text x="150.3" y="64.5">VDD</text>
<text x="156.1" y="60.7">U1</text>
<text x="161.7" y="64.5">HO</text>
<text x="198.1" y="61.9">1N4148WS</text>
<text x="216.4" y="64.5">G</text>
<text x="219.4" y="65.6" transform="rotate(-90 219.4 65.6)">S</text>
<text x="219.4" y="63" transform="rotate(-90 219.4 63)">D</text>
<text x="221.9" y="64.5">IPB107N20N3G</text>
<text x="227.8" y="61.9">Q1</text>
<text x="312.9" y="65.7">GND</text>
<text x="340.8" y="65.7">GND</text>
<text x="79.5" y="70.8">2.2k</text>
<text x="79.9" y="68.3">R17</text>
<text x="92.1" y="70.8">10n 50V</text>
<text x="104.5" y="69.5">2.2k</text>
<text x="104.7" y="67">R10</text>
<text x="125.1" y="70.8">2.2u 25V</text>
<text x="170.8" y="69.5">R1</text>
<text x="175" y="69.5">3</text>
<text x="180.2" y="69.5">D1</text>
<text x="182.8" y="68.5">+12V</text>
<text x="194.9" y="67">R5</text>
<text x="199.3" y="67">3</text>
<text x="208" y="69.2" transform="rotate(-90 208 69.2)">10k</text>
<text x="212.5" y="69.3" transform="rotate(-90 212.5 69.3)">R30</text>
<text x="252.8" y="68.3">L1</text>
<text x="71.5" y="75.9">C1</text>
<text x="89.4" y="75.9">GND</text>
<text x="103.7" y="73.4">+3.3V</text>
<text x="122.4" y="75.9">GND</text>
<text x="150.3" y="72.1">HI</text>
<text x="150.3" y="74.6">LI</text>
<text x="161.8" y="72.1">HB</text>
<text x="174" y="75.3">C9</text>
<text x="177.8" y="77.8">2.2u 25V</text>
<text x="179" y="74.6">US1G</text>
<text x="248.3" y="75.9">100u 10.5A</text>
<text x="361.8" y="72.1">+12V</text>
<text x="67.8" y="78.4">3.3u 250V</text>
<text x="71.5" y="83.5">C2</text>
<text x="84.3" y="79.7">GND</text>
<text x="105.1" y="80.9" transform="rotate(-90 105.1 80.9)">D4</text>
<text x="150.3" y="82.2">VSS</text>
<text x="161.8" y="79.7">HS</text>
<text x="162" y="82.2">LO</text>
<text x="216.4" y="82.2">G</text>
<text x="219.4" y="83.3" transform="rotate(-90 219.4 83.3)">S</text>
<text x="219.4" y="80.7" transform="rotate(-90 219.4 80.7)">D</text>
<text x="299.7" y="79.7">D2</text>
<text x="299.7" y="82.2">SMCJ170A</text>
<text x="346.7" y="83.5">2.2u 25V</text>
<text x="351.7" y="81">C12</text>
<text x="67.8" y="86.1">3.3u 250V</text>
<text x="110.2" y="87.5" transform="rotate(-90 110.2 87.5)">BAV199</text>
<text x="142.7" y="86.1">GND</text>
<text x="152.4" y="86.1">UCC27834</text>
<text x="189.8" y="89.9">R8</text>
<text x="194.2" y="84.8">R9</text>
<text x="194.2" y="89.9">1</text>
<text x="198" y="84.8">3</text>
<text x="198.1" y="89.9">1N4148WS</text>
<text x="202" y="84.8">10k</text>
<text x="212.5" y="87.1" transform="rotate(-90 212.5 87.1)">R31</text>
<text x="227.8" y="88.6">Q3</text>
<text x="299.7" y="87.3">D6</text>
<text x="299.7" y="89.9">SMCJ170A</text>
<text x="312.1" y="89.9">IMBF170R650M1</text>
<text x="318.6" y="87.3">Q5</text>
<text x="346" y="89.9">R12</text>
<text x="367.6" y="88.6">U2</text>
<text x="55.6" y="95.3" transform="rotate(-90 55.6 95.3)">D9</text>
<text x="67.8" y="93.7">3.3u 250V</text>
<text x="71.5" y="91.1">C3</text>
<text x="201.2" y="92.5">D5</text>
<text x="221.9" y="91.1">IPB107N20N3G</text>
<text x="299.7" y="94.9">D8</text>
<text x="346.3" y="92.4">3.3</text>
<text x="357.3" y="91.1">GND</text>
<text x="367.6" y="91.1">UCC27511ADBVR</text>
<text x="50.5" y="99.5" transform="rotate(-90 50.5 99.5)">SMCJ100CA</text>
<text x="67.8" y="101.3">3.3u 250V</text>
<text x="71.5" y="98.8">C4</text>
<text x="104.6" y="97.5">GND</text>
<text x="299.7" y="97.5">SMCJ170A</text>
<text x="321" y="99.8" transform="rotate(-90 321 99.8)">S</text>
<text x="323.5" y="99.8" transform="rotate(-90 323.5 99.8)">S</text>
<text x="326.1" y="99.8" transform="rotate(-90 326.1 99.8)">S</text>
<text x="328.6" y="99.8" transform="rotate(-90 328.6 99.8)">S</text>
<text x="331.2" y="99.8" transform="rotate(-90 331.2 99.8)">S</text>
<text x="331.2" y="97.3" transform="rotate(-90 331.2 97.3)">D</text>
<text x="333.3" y="98.8">G</text>
<text x="357.4" y="96.2">OUTH</text>
<text x="357.4" y="101.3">OUTL</text>
<text x="365.5" y="96.6" transform="rotate(-90 365.5 96.6)">V</text>
<text x="367.9" y="101.3">IN-</text>
<text x="367.9" y="96.2">IN+</text>
<text x="71.5" y="106.4">C5</text>
<text x="266.3" y="107.6">ARC_OUT</text>
<text x="269.3" y="105.1">J1</text>
<text x="299.7" y="102.6">D10</text>
<text x="299.7" y="105.1">SMCJ170A</text>
<text x="329" y="103.8">Sense</text>
<text x="346" y="107.9">R13</text>
<text x="347.2" y="105.3">0</text>
<text x="365.5" y="102.4" transform="rotate(-90 365.5 102.4)">GND</text>
<text x="67.8" y="108.9">3.3u 250V</text>
<text x="71.5" y="114">C6</text>
<text x="246.7" y="111.5">100n</text>
<text x="249.5" y="109.6">C11</text>
<text x="252.5" y="111.5">50V</text>
<text x="257.4" y="110.4">+3.3V</text>
<text x="291.8" y="109.2" transform="rotate(-90 291.8 109.2)">C40</text>
<text x="294.3" y="109.2" transform="rotate(-90 294.3 109.2)">1n 2kV</text>
<text x="299.7" y="110.2">D17</text>
<text x="299.7" y="112.7">SMCJ170A</text>
<text x="67.8" y="116.5">3.3u 250V</text>
<text x="246.9" y="117.8">GND</text>
<text x="362.4" y="116.5">GND</text>
<text x="68.1" y="124.2">10u 450V</text>
<text x="70.9" y="121.6">C48</text>
<text x="252.6" y="120.3">U3</text>
<text x="299.7" y="122.9">R3</text>
<text x="299.7" y="125.4">0.1 1W</text>
<text x="68.1" y="131.8">10u 450V</text>
<text x="70.9" y="129.2">C49</text>
<text x="249.4" y="126.7">INA181A2</text>
<text x="271.7" y="130.5">R2</text>
<text x="269.7" y="136.2">5m 1W</text>
<text x="62.7" y="138.1">GND</text>
<text x="37.7" y="165">+3.3V</text>
<text x="70.7" y="165">+3.3V</text>
<text x="103.7" y="165">+3.3V</text>
<text x="39.1" y="175.8" transform="rotate(-90 39.1 175.8)">10k</text>
<text x="44.1" y="176" transform="rotate(-90 44.1 176)">R36</text>
<text x="72.1" y="175.8" transform="rotate(-90 72.1 175.8)">10k</text>
<text x="77.2" y="176" transform="rotate(-90 77.2 176)">R37</text>
<text x="105.1" y="175.8" transform="rotate(-90 105.1 175.8)">10k</text>
<text x="110.2" y="176" transform="rotate(-90 110.2 176)">R38</text>
<text x="48.9" y="181.3">C44</text>
<text x="81.9" y="181.3">C45</text>
<text x="114.9" y="181.3">C46</text>
<text x="37.2" y="187.3" transform="rotate(-90 37.2 187.3)">TH1</text>
<text x="44.8" y="189.5" transform="rotate(-90 44.8 189.5)">10k NTC</text>
<text x="46.2" y="191.5">GND</text>
<text x="48.9" y="186.4">100n 50V</text>
<text x="70.2" y="187.3" transform="rotate(-90 70.2 187.3)">TH2</text>
<text x="77.8" y="189.5" transform="rotate(-90 77.8 189.5)">10k NTC</text>
<text x="79.2" y="191.5">GND</text>
<text x="81.9" y="186.4">100n 50V</text>
<text x="103.2" y="187.3" transform="rotate(-90 103.2 187.3)">TH3</text>
<text x="110.8" y="189.5" transform="rotate(-90 110.8 189.5)">10k NTC</text>
<text x="112.2" y="191.5">GND</text>
<text x="114.9" y="186.4">100n 50V</text>
<text x="38.6" y="194">GND</text>
<text x="71.6" y="194">GND</text>
<text x="104.6" y="194">GND</text>
</g>
<g font-size="1.3" fill="#a90000">
<text x="342.8" y="44.5" transform="rotate(-90 342.8 44.5)">2</text>
<text x="346" y="49.4">3</text>
<text x="41.8" y="55.7">1</text>
<text x="41.8" y="58.3">2</text>
<text x="342.8" y="56" transform="rotate(-90 342.8 56)">1</text>
<text x="147.9" y="63.4">1</text>
<text x="165.6" y="63.4">3</text>
<text x="213.9" y="63.4">1</text>
<text x="218.3" y="60.4" transform="rotate(-90 218.3 60.4)">2</text>
<text x="147.9" y="71">5</text>
<text x="165.6" y="71">2</text>
<text x="218.3" y="68" transform="rotate(-90 218.3 68)">3</text>
<text x="147.9" y="73.5">6</text>
<text x="102.1" y="83.7">3</text>
<text x="106.5" y="78.8" transform="rotate(-90 106.5 78.8)">2</text>
<text x="147.9" y="81.1">7</text>
<text x="165.6" y="78.6">4</text>
<text x="165.6" y="81.1">8</text>
<text x="213.9" y="81.1">1</text>
<text x="218.3" y="78.2" transform="rotate(-90 218.3 78.2)">2</text>
<text x="218.3" y="85.8" transform="rotate(-90 218.3 85.8)">3</text>
<text x="106.5" y="90.3" transform="rotate(-90 106.5 90.3)">1</text>
<text x="330.1" y="94.7" transform="rotate(-90 330.1 94.7)">8</text>
<text x="354.9" y="95.1">2</text>
<text x="364.4" y="92.2" transform="rotate(-90 364.4 92.2)">1</text>
<text x="372.6" y="95.1">6</text>
<text x="335.8" y="97.7">1</text>
<text x="354.9" y="100.2">3</text>
<text x="372.6" y="100.2">5</text>
<text x="319.9" y="102.3" transform="rotate(-90 319.9 102.3)">7</text>
<text x="322.4" y="102.3" transform="rotate(-90 322.4 102.3)">6</text>
<text x="325" y="102.3" transform="rotate(-90 325 102.3)">5</text>
<text x="327.5" y="102.3" transform="rotate(-90 327.5 102.3)">4</text>
<text x="330.1" y="102.3" transform="rotate(-90 330.1 102.3)">3</text>
<text x="335.8" y="102.7">2</text>
<text x="364.4" y="104.9" transform="rotate(-90 364.4 104.9)">4</text>
<text x="273" y="112.9">1</text>
<text x="273" y="110.4">2</text>
<text x="260.2" y="118.2" transform="rotate(-90 260.2 118.2)">6</text>
<text x="250.7" y="123.1">1</text>
<text x="263.4" y="120.5">3</text>
<text x="263.4" y="125.6">4</text>
<text x="255.1" y="128.4" transform="rotate(-90 255.1 128.4)">5</text>
<text x="260.2" y="129.6" transform="rotate(-90 260.2 129.6)">2</text>
</g>
<g font-size="1.3" fill="#939391">
<text x="210.1" y="59.6">R6</text>
<text x="214.5" y="59.6">1</text>
<text x="240.5" y="64.5">G</text>
<text x="243.5" y="65.6" transform="rotate(-90 243.5 65.6)">S</text>
<text x="243.5" y="63" transform="rotate(-90 243.5 63)">D</text>
<text x="246.7" y="64.5">IPB107N20N3G</text>
<text x="252.6" y="61.9">Q2</text>
<text x="240.5" y="82.2">G</text>
<text x="243.5" y="83.3" transform="rotate(-90 243.5 83.3)">S</text>
<text x="243.5" y="80.7" transform="rotate(-90 243.5 80.7)">D</text>
<text x="246.7" y="82.2">IPB107N20N3G</text>
<text x="252.6" y="79.7">Q4</text>
<text x="210.1" y="95.2">R7</text>
<text x="214.5" y="95.2">1</text>
</g>
<g font-size="1.3" fill="#0000c2">
<text x="349.1" y="54.8">V_SENSE_OUT to non-FT ADC pin</text>
<text x="30.5" y="200.6">TH1 at Q1/Q3, TH2 at L1, TH3 near U1.</text>
</g>
<g font-size="1.3" fill="#a5a4a2">
<text x="238" y="63.4">1</text>
<text x="242.4" y="60.4" transform="rotate(-90 242.4 60.4)">2</text>
<text x="242.4" y="68" transform="rotate(-90 242.4 68)">3</text>
<text x="238" y="81.1">1</text>
<text x="242.4" y="78.2" transform="rotate(-90 242.4 78.2)">2</text>
<text x="242.4" y="85.8" transform="rotate(-90 242.4 85.8)">3</text>
</g>
<g font-size="1" fill="#006464">
<text x="365.5" y="95.5" transform="rotate(-90 365.5 95.5)">DD</text>
<text x="261.1" y="121.8" transform="rotate(-90 261.1 121.8)">V+</text>
<text x="261.3" y="121.4">+</text>
<text x="261.1" y="126.9" transform="rotate(-90 261.1 126.9)">GND</text>
<text x="261.3" y="126.5">-</text>
</g>
<text font-size=".5" fill="#006464" x="255.7" y="124.3" transform="rotate(-90 255.7 124.3)">REF</text>
</svg>
